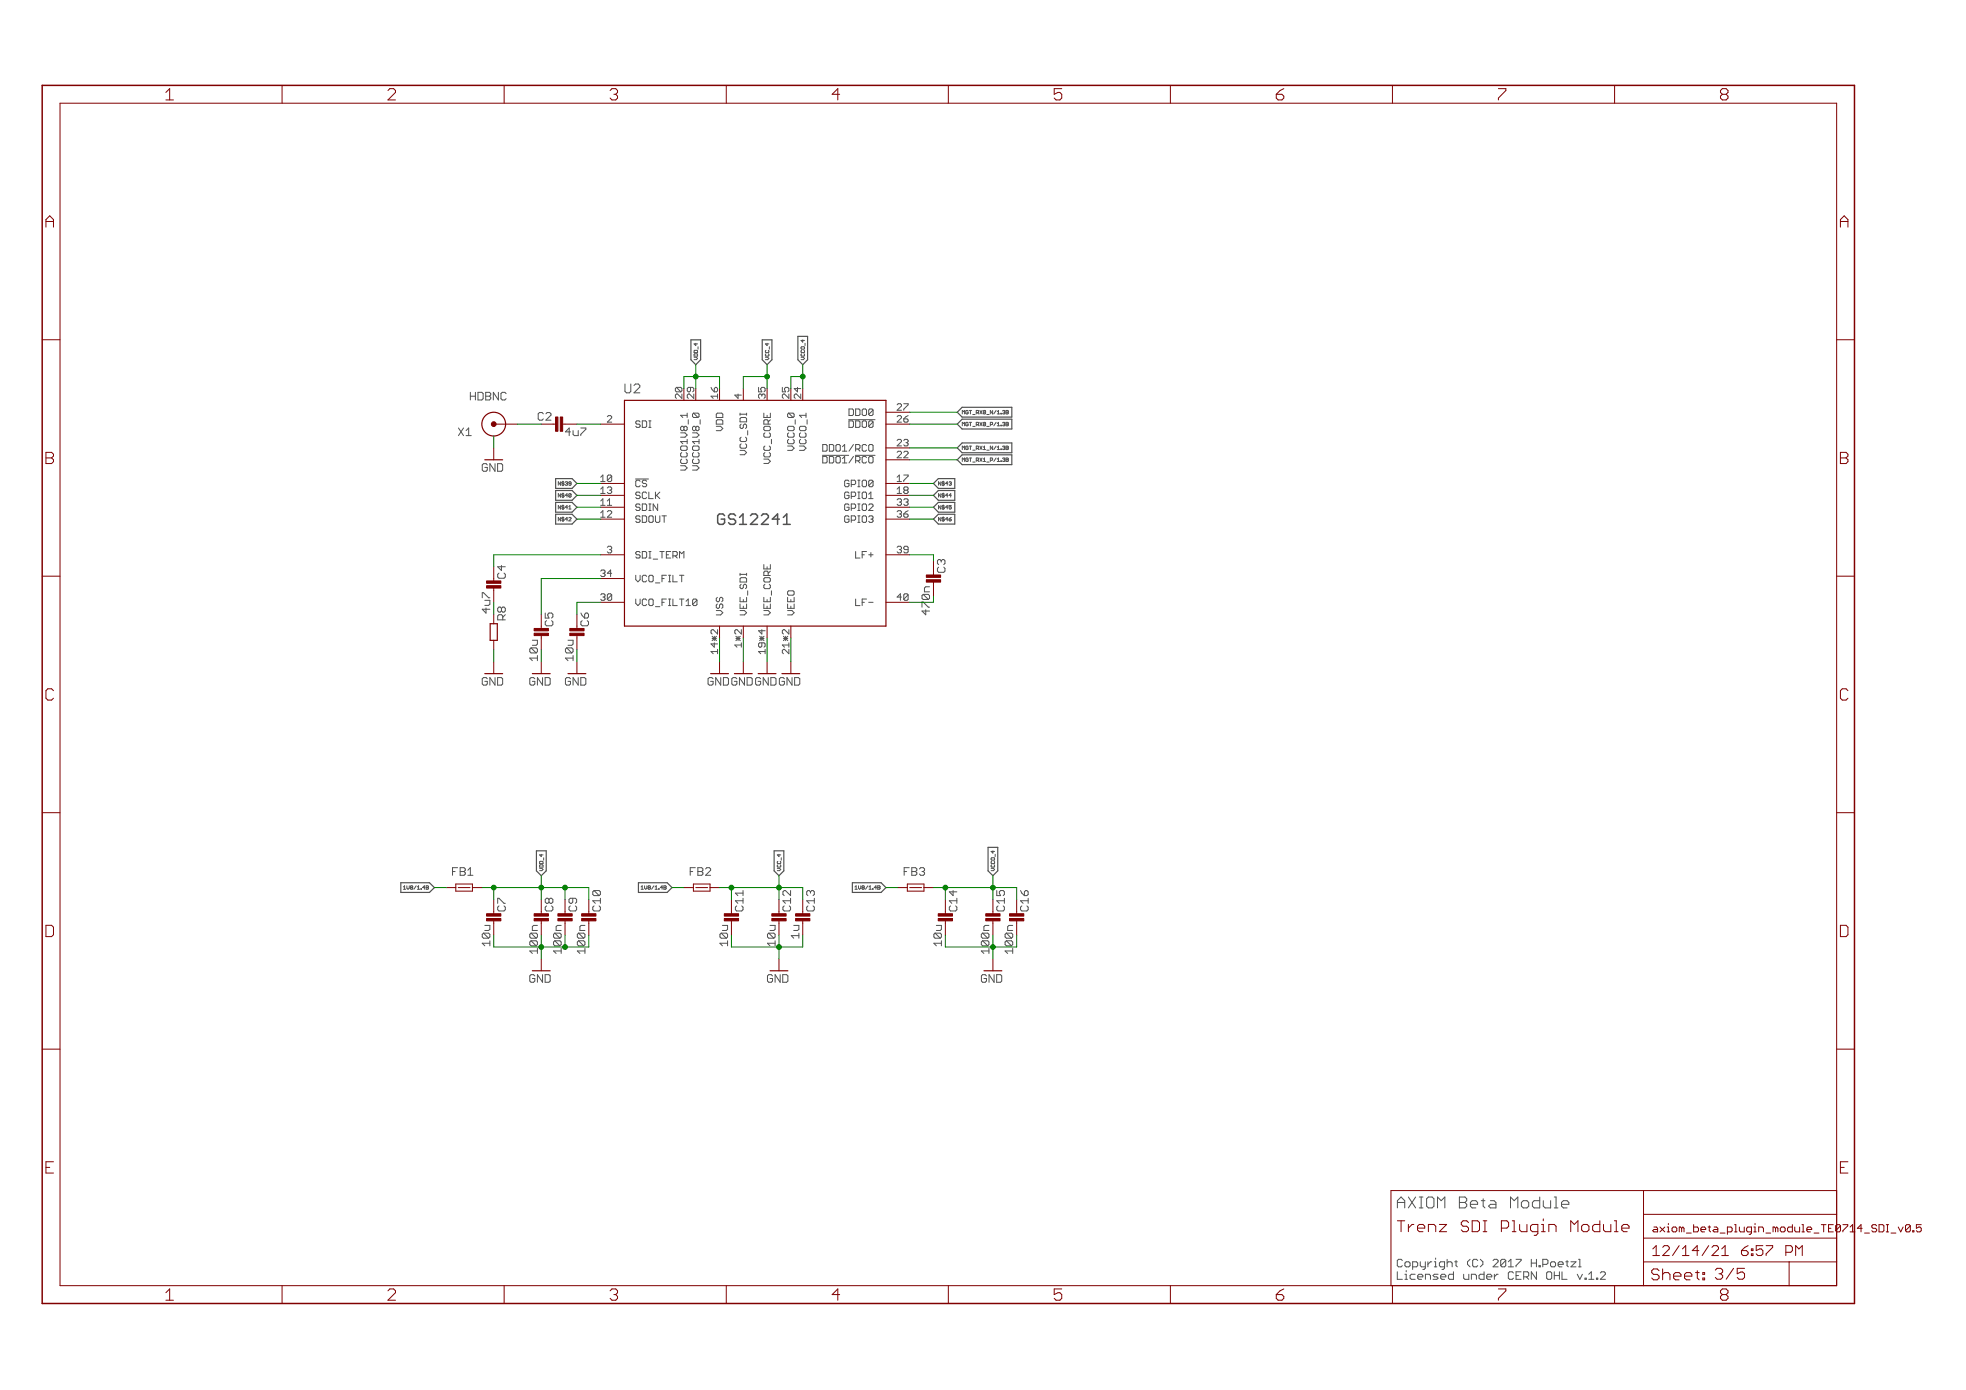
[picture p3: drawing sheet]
<svg xmlns="http://www.w3.org/2000/svg" width="420mm" height="297mm" viewBox="0 0 420 297" stroke-linecap="round" stroke-linejoin="round" font-family="sans-serif">
<path d="M146.9 100l-.5 .5h-.9M149.4 100l-.5 .5h-.9M164.6 98.6l-.4 .4h-1M175.8 97.3h5.6M176.5 95h-.7v1.4h.7M176.5 97.5h-.7v1.4h.7M181.4 89.7h5.6M182.8 97.3h4.2M342.3 271.8h.5l.3 .2v.3l-1.1 1.1h1.1" fill="none" stroke="#505050" stroke-width=".21"/>
<g fill="none" stroke="#505050" stroke-width=".25">
<path d="M147.7 72.6h2v4.3l-1 1-1-1zM162.9 72.6h2.1v4.3l-1.1 1-1-1zM170.5 71.9h2.1v5l-1 1-1.1-1zM205.6 87h10.6v2.1h-10.6l-1-1zM205.6 89.6h10.6v2.1h-10.6l-1-1.1zM205.6 94.7h10.6v2.1h-10.6l-1-1.1zM205.6 97.2h10.6v2.1h-10.6l-1-1zM118.7 102.3h3.6l1 1-1 1.1h-3.6zM118.7 104.8h3.6l1 1.1-1 1h-3.6zM118.7 107.4h3.6l1 1-1 1.1h-3.6zM118.7 109.9h3.6l1 1-1 1.1h-3.6zM199.5 103.3l1-1h3.5v2.1h-3.5z"/>
<path d="M199.5 105.9l1-1.1h3.5v2.1h-3.5zM199.5 108.4l1-1h3.5v2.1h-3.5zM199.5 110.9l1-1h3.5v2.1h-3.5zM85.7 188.6h6.1l1 1.1-1 1h-6.1zM114.6 181.8h2.1v4.3l-1 1-1.1-1zM136.4 188.6h6.2l1 1.1-1 1h-6.2zM165.4 181.8h2.1v4.3l-1 1-1.1-1zM182.2 188.6h6.1l1 1.1-1 1h-6.1zM211.2 181.1h2v5l-1 1-1-1z"/>
</g>
<g fill="none" stroke="#800000" stroke-width=".21">
<path d="M60.3 18.2v3.9M107.7 18.2v3.9M155.2 18.2v3.9M202.7 18.2v3.9M250.1 18.2v3.9M297.6 18.2v3.9M345.1 18.2v3.9M12.8 22.1h379.7v252.6h-379.7zM9 72.6h3.8M392.5 72.6h3.8M105.5 90.6h5.1M105.5 95.7v2.6"/>
<path d="M128.4 90.6h5.1M158.9 83v2.6M189.3 90.6h5.1M189.3 88.1h5.1M189.3 95.7h5.1M189.3 98.3h5.1M128.4 103.3h5.1M128.4 110.9h5.1M128.4 105.9h5.1M128.4 108.4h5.1M128.4 118.6h5.1M189.3 103.3h5.1"/>
<path d="M189.3 110.9h5.1M189.3 105.9h5.1M189.3 108.4h5.1M189.3 118.6h5.1M9 123.1h3.8M105.5 131.3v2M105.5 136.8v2.1M128.4 128.7h5.1M128.4 123.6h5.1M189.3 128.7h5.1M392.5 123.1h3.8M105.5 141.4v2.6"/>
<path d="M115.7 141.4v2.6M123.3 141.4v2.6M153.8 141.4v2.6M158.9 141.4v2.6M163.9 141.4v2.6M169 141.4v2.6M9 173.7h3.8M392.5 173.7h3.8M95.4 189.7h2M97.4 188.9h3.6v1.5h-3.6zM97.9 189.7h2.6M101 189.7h2"/>
<path d="M146.2 189.7h2M148.2 188.9h3.5v1.5h-3.5zM148.7 189.7h2.5M151.7 189.7h2.1M191.9 189.7h2M193.9 188.9h3.6v1.5h-3.6zM194.4 189.7h2.6M197.5 189.7h2M115.7 204.9v2.6M166.5 204.9v2.6M212.2 204.9v2.6M9 224.2h3.8"/>
<path d="M392.5 224.2h3.8M351.2 254.4v20.3M351.2 259.5h41.3M392.5 254.4h-95.2v20.3M60.3 274.7v3.9M107.7 274.7v3.9M155.2 274.7v3.9M202.7 274.7v3.9M250.1 274.7v3.9M297.6 274.7v3.9M345.1 274.7v3.9M351.2 269.7h41.3"/>
<path d="M351.2 264.6h41.3M382.4 269.7v5M409.6 261.7h1M410.3 262.2l.3 .3v.5l-.3 .2"/>
</g>
<path d="M9 18.2h387.3v260.4h-387.3z" fill="none" stroke="#800000" stroke-width=".32"/>
<g fill="none" stroke="#800000" stroke-width=".25">
<path d="M133.5 85.6h55.8v48.2h-55.8zM104.8 133.3h1.5v3.5h-1.5z"/>
<circle cx="105.5" cy="90.6" r="2.54"/>
</g>
<g fill="#800000" stroke="#800000" stroke-width=".21">
<path d="M198 123.9h3v.5h-3z"/>
<path d="M198 122.9h3v.5h-3z"/>
<path d="M121.8 135.3h3v.5h-3z"/>
<path d="M121.8 134.3h3v.5h-3z"/>
<path d="M114.2 135.3h3v.5h-3z"/>
<path d="M114.2 134.3h3v.5h-3z"/>
<path d="M104 125.2h3v.5h-3z"/>
<path d="M104 124.1h3v.6h-3z"/>
<path d="M119.7 89.1h.5v3.1h-.5z"/>
<path d="M118.7 89.1h.5v3.1h-.5z"/>
<path d="M210.7 196.3h3v.5h-3z"/>
<path d="M210.7 195.3h3v.5h-3z"/>
<path d="M215.8 196.3h3v.5h-3z"/>
<path d="M215.8 195.3h3v.5h-3z"/>
<path d="M200.5 196.3h3.1v.5h-3.1z"/>
<path d="M200.5 195.3h3.1v.5h-3.1z"/>
<path d="M165 196.3h3v.5h-3z"/>
<path d="M165 195.3h3v.5h-3z"/>
<path d="M170 196.3h3.1v.5h-3.1z"/>
<path d="M170 195.3h3.1v.5h-3.1z"/>
<path d="M154.8 196.3h3v.5h-3z"/>
<path d="M154.8 195.3h3v.5h-3z"/>
<path d="M114.2 196.3h3v.5h-3z"/>
<path d="M114.2 195.3h3v.5h-3z"/>
<path d="M119.2 196.3h3.1v.5h-3.1z"/>
<path d="M119.2 195.3h3.1v.5h-3.1z"/>
<path d="M104 196.3h3v.5h-3z"/>
<path d="M104 195.3h3v.5h-3z"/>
<path d="M124.3 196.3h3.1v.5h-3.1z"/>
<path d="M124.3 195.3h3.1v.5h-3.1z"/>
</g>
<circle cx="105.5" cy="90.6" r=".51" fill="#800000" stroke="#800000" stroke-width=".21"/>
<g fill="none" stroke="#008000" stroke-width=".21">
<path d="M148.7 77.9v5.1M163.9 77.9v5.1M171.6 77.9v5.1M105.5 93.2v2.5M110.6 90.6h5.1M123.3 90.6h5.1M146.2 83v-2.5h7.6v2.5M163.9 80.5h-5v2.5M171.6 80.5h-2.6v2.5M194.4 90.6h10.2M194.4 88.1h10.2M194.4 95.7h10.2"/>
<path d="M194.4 98.3h10.2M123.3 103.3h5.1M123.3 105.9h5.1M123.3 108.4h5.1M123.3 110.9h5.1M128.4 118.6h-22.9v2.5M194.4 118.6h5.1v1.2M194.4 103.3h5.1M194.4 105.9h5.1M194.4 108.4h5.1M194.4 110.9h5.1M105.5 138.9v2.5"/>
<path d="M128.4 123.6h-12.7v7.7M128.4 128.7h-5.1v2.6M153.8 136.3v5.1M158.9 136.3v5.1M163.9 136.3v5.1M169 136.3v5.1M194.4 128.7h5.1M92.8 189.7h2.6M103 189.7h22.8M105.5 189.7v2.5M115.7 187.1v5.1M120.8 189.7v2.5"/>
<path d="M143.6 189.7h2.6M153.8 189.7h17.8M166.5 187.1v2.6M171.6 199.8v2.6h-15.3M189.3 189.7h2.6M199.5 189.7h17.8M212.2 187.1v2.6M105.5 202.4h20.3M115.7 202.4v2.5M166.5 202.4v2.5M202 202.4h15.3M212.2 202.4v2.5"/>
</g>
<g fill="#008000" stroke="#008000" stroke-width=".21">
<circle cx="212.2" cy="202.4" r=".51"/>
<circle cx="166.5" cy="202.4" r=".51"/>
<circle cx="115.7" cy="202.4" r=".51"/>
<circle cx="120.8" cy="202.4" r=".51"/>
<circle cx="171.6" cy="80.5" r=".51"/>
<circle cx="212.2" cy="189.7" r=".51"/>
<circle cx="202" cy="189.7" r=".51"/>
<circle cx="148.7" cy="80.5" r=".51"/>
<circle cx="115.7" cy="189.7" r=".51"/>
<circle cx="105.5" cy="189.7" r=".51"/>
<circle cx="120.8" cy="189.7" r=".51"/>
<circle cx="163.9" cy="80.5" r=".51"/>
<circle cx="166.5" cy="189.7" r=".51"/>
<circle cx="156.3" cy="189.7" r=".51"/>
</g>
<g font-size="3.7" fill="#800000">
<text x="35.5" y="21.4">1</text>
<text x="82.9" y="21.4">2</text>
<text x="130.4" y="21.4">3</text>
<text x="177.9" y="21.4">4</text>
<text x="225.3" y="21.4">5</text>
<text x="272.8" y="21.4">6</text>
<text x="320.2" y="21.4">7</text>
<text x="367.7" y="21.4">8</text>
<text x="9.8" y="48.6">A</text>
<text x="393.3" y="48.6">A</text>
<text x="9.8" y="99.2">B</text>
<text x="393.3" y="99.2">B</text>
<text x="9.8" y="149.7">C</text>
<text x="393.3" y="149.7">C</text>
<text x="9.8" y="200.2">D</text>
<text x="393.3" y="200.2">D</text>
<text x="9.8" y="250.8">E</text>
<text x="393.3" y="250.8">E</text>
<text x="35.5" y="277.9">1</text>
<text x="82.9" y="277.9">2</text>
<text x="130.4" y="277.9">3</text>
<text x="177.9" y="277.9">4</text>
<text x="225.3" y="277.9">5</text>
<text x="272.8" y="277.9">6</text>
<text x="320.2" y="277.9">7</text>
<text x="367.7" y="277.9">8</text>
</g>
<g font-size="3.6" fill="#505050">
<text x="153.9" y="112.2">GS12241</text>
<text x="298.6" y="258.2">AXIOM Beta Module</text>
</g>
<g font-size="3.6" fill="#800000">
<text x="298.6" y="263.3">Trenz SDI Plugin Module</text>
<text x="352.9" y="273.6">Sheet: 3/5</text>
</g>
<g font-size="3.2" fill="#800000">
<text x="353.2" y="268.4">12/14/21</text>
<text x="370.7" y="268.4">6:57 PM</text>
</g>
<text font-size="2.9" fill="#505050" x="133.5" y="84">U2</text>
<g font-size="2.5" fill="#505050">
<text x="100.5" y="85.5">HDBNC</text>
<text x="97.9" y="93.2">X1</text>
<text x="108.1" y="132.5" transform="rotate(-90 108.1 132.5)">R8</text>
<text x="96.7" y="187.1">FB1</text>
<text x="147.5" y="187.1">FB2</text>
<text x="193.2" y="187.1">FB3</text>
<text x="114.9" y="203.3" transform="rotate(-90 114.9 203.3)">1</text>
<text x="120" y="203.3" transform="rotate(-90 120 203.3)">1</text>
<text x="125.1" y="203.3" transform="rotate(-90 125.1 203.3)">1</text>
<text x="211.5" y="203.3" transform="rotate(-90 211.5 203.3)">1</text>
<text x="216.5" y="203.3" transform="rotate(-90 216.5 203.3)">1</text>
<text x="298.6" y="270.8">Copyright (C) 2017 H.Poetzl</text>
<text x="298.6" y="273.5">Licensed under CERN OHL v.1.2</text>
</g>
<g font-size="2.5" fill="#800000">
<text x="115.2" y="89.9">C2</text>
<text x="120.8" y="93.2">4u7</text>
<text x="103" y="100.8">GND</text>
<text x="108.1" y="123.6" transform="rotate(-90 108.1 123.6)">C4</text>
<text x="202.1" y="122.4" transform="rotate(-90 202.1 122.4)">C3</text>
<text x="118.2" y="133.8" transform="rotate(-90 118.2 133.8)">C5</text>
<text x="125.9" y="133.8" transform="rotate(-90 125.9 133.8)">C6</text>
<text x="103" y="146.5">GND</text>
<text x="113.2" y="146.5">GND</text>
<text x="120.8" y="146.5">GND</text>
<text x="151.3" y="146.5">GND GND GND GND</text>
<text x="108.1" y="194.7" transform="rotate(-90 108.1 194.7)">C7</text>
<text x="118.2" y="194.7" transform="rotate(-90 118.2 194.7)">C8</text>
<text x="123.3" y="194.7" transform="rotate(-90 123.3 194.7)">C9</text>
<text x="170.8" y="200.3" transform="rotate(-90 170.8 200.3)">1u</text>
<text x="113.2" y="210">GND</text>
<text x="164" y="210">GND</text>
<text x="209.7" y="210">GND</text>
</g>
<g font-size="2.5" fill="#008000">
<text x="104.8" y="130.7" transform="rotate(-90 104.8 130.7)">4u7</text>
<text x="198.8" y="130.9" transform="rotate(-90 198.8 130.9)">470n</text>
<text x="114.9" y="140.8" transform="rotate(-90 114.9 140.8)">10u</text>
<text x="122.6" y="140.8" transform="rotate(-90 122.6 140.8)">10u</text>
<text x="128.4" y="194.7" transform="rotate(-90 128.4 194.7)">C10</text>
<text x="158.9" y="194.7" transform="rotate(-90 158.9 194.7)">C11</text>
<text x="169" y="194.7" transform="rotate(-90 169 194.7)">C12</text>
<text x="174.1" y="194.7" transform="rotate(-90 174.1 194.7)">C13</text>
<text x="204.6" y="194.7" transform="rotate(-90 204.6 194.7)">C14</text>
<text x="214.8" y="194.7" transform="rotate(-90 214.8 194.7)">C15</text>
<text x="219.8" y="194.7" transform="rotate(-90 219.8 194.7)">C16</text>
<text x="104.8" y="201.8" transform="rotate(-90 104.8 201.8)">10u</text>
<text x="114.9" y="201.8" transform="rotate(-90 114.9 201.8)">00n</text>
<text x="120" y="201.8" transform="rotate(-90 120 201.8)">00n</text>
<text x="125.1" y="201.8" transform="rotate(-90 125.1 201.8)">00n</text>
<text x="155.6" y="201.8" transform="rotate(-90 155.6 201.8)">10u</text>
<text x="165.7" y="201.8" transform="rotate(-90 165.7 201.8)">10u</text>
<text x="201.3" y="201.8" transform="rotate(-90 201.3 201.8)">10u</text>
<text x="211.5" y="201.8" transform="rotate(-90 211.5 201.8)">00n</text>
<text x="216.5" y="201.8" transform="rotate(-90 216.5 201.8)">00n</text>
</g>
<g font-size="2.3" fill="#800000">
<text x="353.2" y="263.3">axiom_beta_plugin_module_TE0</text>
<text x="392.9" y="263.3">714_SDI_v0.5</text>
</g>
<g font-size="2.1" fill="#505050">
<text x="145.8" y="85.2" transform="rotate(-90 145.8 85.2)">20</text>
<text x="158.5" y="85.2" transform="rotate(-90 158.5 85.2)">4</text>
<text x="181.9" y="88.8">DDO0</text>
<text x="191.7" y="87.7">27</text>
<text x="129.9" y="90.3">2</text>
<text x="135.8" y="91.4">SDI</text>
<text x="154.6" y="91.8" transform="rotate(-90 154.6 91.8)">VDD</text>
<text x="169.8" y="95.6" transform="rotate(-90 169.8 95.6)">VCCO_0</text>
<text x="172.3" y="95.6" transform="rotate(-90 172.3 95.6)">VCCO_1</text>
<text x="181.9" y="91.4">DDO0</text>
<text x="191.7" y="90.3">26</text>
<text x="191.7" y="95.4">23</text>
<text x="146.9" y="99.5" transform="rotate(-90 146.9 99.5)">VCCO1V8_1</text>
<text x="149.5" y="99.5" transform="rotate(-90 149.5 99.5)">VCCO1V8_0</text>
<text x="159.6" y="96.9" transform="rotate(-90 159.6 96.9)">VCC_SDI</text>
<text x="164.7" y="98.2" transform="rotate(-90 164.7 98.2)">VCC_CORE</text>
<text x="176.7" y="96.5">DDO1/RCO</text>
<text x="176.7" y="99">DDO1/RCO</text>
<text x="191.7" y="97.9">22</text>
<text x="128.6" y="103">10</text>
<text x="128.6" y="105.5">13</text>
<text x="135.8" y="104.1">CS</text>
<text x="135.8" y="106.6">SCLK</text>
<text x="180.6" y="104.1">GPIO0</text>
<text x="180.6" y="106.6">GPIO1</text>
<text x="191.7" y="103">17</text>
<text x="191.7" y="105.5">18</text>
<text x="128.6" y="108">11</text>
<text x="128.6" y="110.6">12</text>
<text x="135.8" y="109.2">SDIN</text>
<text x="135.8" y="111.7">SDOUT</text>
<text x="180.6" y="111.7">GPIO3</text>
<text x="180.6" y="109.2">GPIO2</text>
<text x="191.7" y="110.6">36</text>
<text x="191.7" y="108">33</text>
<text x="129.9" y="118.2">3</text>
<text x="135.8" y="119.3">SDI_TERM</text>
<text x="183.1" y="119.3">LF+</text>
<text x="191.7" y="118.2">39</text>
<text x="128.6" y="123.3">34</text>
<text x="135.8" y="124.4">VCO_FILT</text>
<text x="128.6" y="128.4">30</text>
<text x="135.8" y="129.5">VCO_FILT10</text>
<text x="154.6" y="131.5" transform="rotate(-90 154.6 131.5)">VSS</text>
<text x="159.6" y="131.5" transform="rotate(-90 159.6 131.5)">VEE_SDI</text>
<text x="164.7" y="131.5" transform="rotate(-90 164.7 131.5)">VEE_CORE</text>
<text x="169.8" y="131.5" transform="rotate(-90 169.8 131.5)">VEEO</text>
<text x="183.1" y="129.5">LF-</text>
<text x="191.7" y="128.4">40</text>
</g>
<g font-size="2.1" fill="#800000">
<text x="148.4" y="85.2" transform="rotate(-90 148.4 85.2)">29</text>
<text x="153.4" y="85.2" transform="rotate(-90 153.4 85.2)">16</text>
<text x="163.6" y="85.2" transform="rotate(-90 163.6 85.2)">35</text>
<text x="168.7" y="85.2" transform="rotate(-90 168.7 85.2)">25</text>
<text x="171.2" y="85.2" transform="rotate(-90 171.2 85.2)">24</text>
<text x="153.4" y="139.3" transform="rotate(-90 153.4 139.3)">14*2</text>
<text x="158.5" y="138" transform="rotate(-90 158.5 138)">1*2</text>
<text x="163.6" y="139.3" transform="rotate(-90 163.6 139.3)">19*4</text>
<text x="168.7" y="139.3" transform="rotate(-90 168.7 139.3)">21*2</text>
</g>
<g font-size="1.1" fill="#505050">
<text x="149.1" y="76.9" transform="rotate(-90 149.1 76.9)">VDD_4</text>
<text x="164.4" y="76.9" transform="rotate(-90 164.4 76.9)">VCC_4</text>
<text x="172" y="76.9" transform="rotate(-90 172 76.9)">VCCO_4</text>
<text x="205.6" y="88.5">MGT_RX0_N/1.3B</text>
<text x="205.6" y="91">MGT_RX0_P/1.3B</text>
<text x="205.6" y="96.1">MGT_RX1_N/1.3B</text>
<text x="205.6" y="98.7">MGT_RX1_P/1.3B</text>
<text x="119.5" y="103.7">N$39</text>
<text x="119.5" y="106.3">N$40</text>
<text x="200.6" y="103.7">N$43</text>
<text x="200.6" y="106.3">N$44</text>
<text x="119.5" y="108.8">N$41</text>
<text x="119.5" y="111.3">N$42</text>
<text x="200.6" y="108.8">N$45</text>
<text x="200.6" y="111.3">N$46</text>
<text x="86.2" y="190.1">1V8/1.4B</text>
<text x="116.1" y="186.1" transform="rotate(-90 116.1 186.1)">VDD_4</text>
<text x="137" y="190.1">1V8/1.4B</text>
<text x="166.9" y="186.1" transform="rotate(-90 166.9 186.1)">VCC_4</text>
<text x="182.7" y="190.1">1V8/1.4B</text>
<text x="212.6" y="186.1" transform="rotate(-90 212.6 186.1)">VCCO_4</text>
</g>
</svg>
